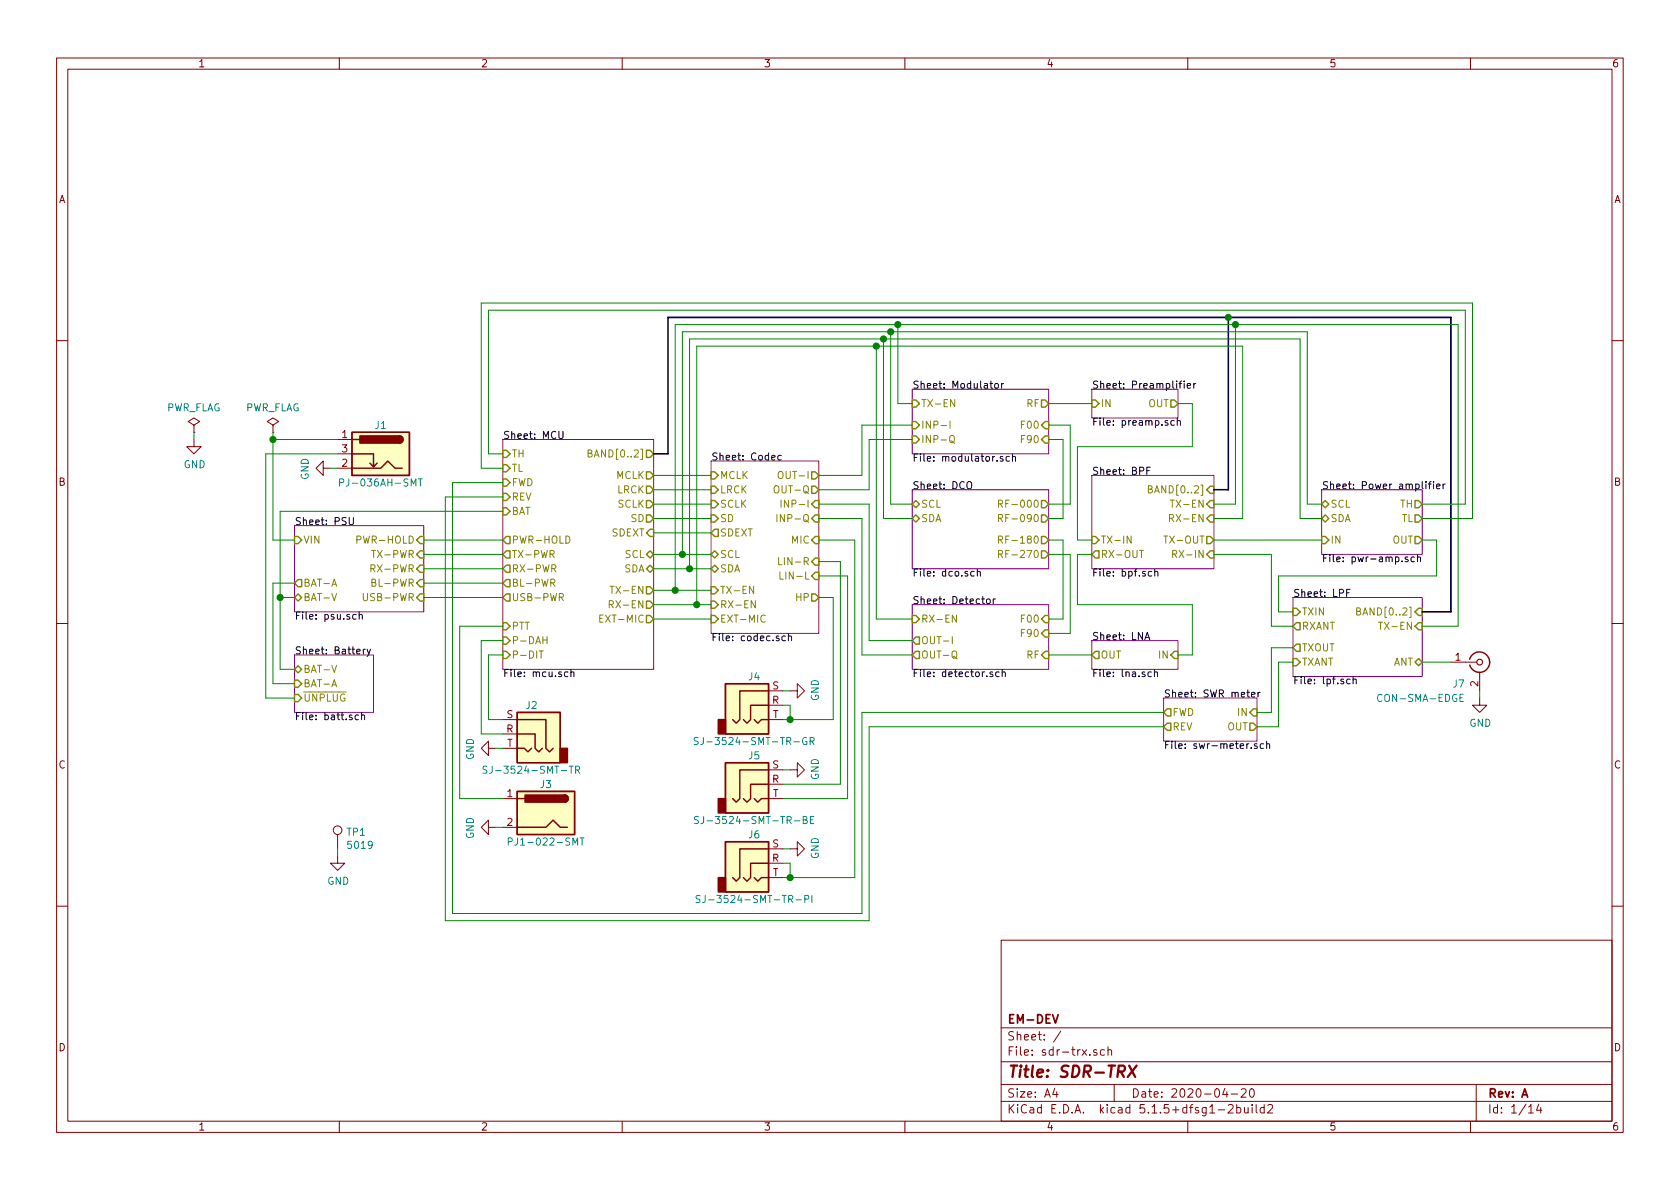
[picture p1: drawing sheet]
<svg xmlns="http://www.w3.org/2000/svg" width="297mm" height="210mm" viewBox="0 0 297 210" stroke-linecap="round" stroke-linejoin="round" font-family="sans-serif">
<g fill="none" stroke="#840000" stroke-width=".18">
<path d="M10 10.3h277v189.9h-277zM12 12.2h273v186.1h-273zM60 10.3v1.9M110 10.3v1.9M160 10.3v1.9M210 10.3v1.9M260 10.3v1.9M10 60.2h2M34.3 75.2l1-.7-1-.6-1 .6 1 .7v1.2M34.3 76.4h.1M34.3 77.7v1.3h1.3l-1.3 1.3-1.3-1.3h1.3M48.3 75.2l1-.7-1-.6-1.1 .6 1.1 .7v1.2"/>
<path d="M48.3 76.4h.1M59.7 77.7h2.5M285 60.2h2M57.1 82.8v-1.3l-1.2 1.3 1.2 1.3v-1.3h1.3M59.7 82.8h2.5M59.7 80.3h2.5M10 110.3h2M256.5 117.1h4.6M261.6 118.9v3.3M285 110.3h2M86.4 132.3v-1.2l-1.3 1.2 1.3 1.3v-1.3h1.2M88.9 127.2h2.5"/>
<path d="M88.9 129.8h2.5M88.9 132.3h2.5M135.9 124.7h2.5M135.9 122.2h2.5M135.9 127.2h2.5M135.9 138.7h2.5M135.9 136.1h2.5M139.7 122.2h1.3v-1.3l1.2 1.3-1.2 1.2v-1.2M139.7 136.1h1.3v-1.2l1.2 1.2-1.2 1.3v-1.3M261.6 123.4v1.3h1.3l-1.3 1.3-1.3-1.3h1.3M59.7 151.4v1.2h1.3l-1.3 1.3-1.3-1.3h1.3M59.7 147.6v2.5"/>
<path d="M86.4 146.3v-1.3l-1.3 1.3 1.3 1.3v-1.3h1.2M88.9 141.2h2.5M88.9 146.3h2.5M135.9 152.6h2.5M135.9 150.1h2.5M135.9 155.2h2.5M135.9 141.2h2.5M139.7 150.1h1.3v-1.3l1.2 1.3-1.2 1.3v-1.3M10 160.2h2M177 166.3h108v32h-108zM285 160.2h2M60 198.3v1.9"/>
<path d="M110 198.3v1.9M160 198.3v1.9M177 194.8h108M177 191.8h108M177 187.8h108M177 181.8h108M186.5 192.5l-.4 1h1M186.8 193v1M187.6 182.3l-1.3 2M193.9 185.7l-.4-.1-.2 .2 .1 .2 .5 .2v.3h-.6M195.3 185.7l-.5-.1-.2 .3v.6l.2 .1 .5-.1M195.9 185.7l.2-.1 .4 .1v.9"/>
<path d="M195.9 185.1v1.5M197 191.8v3M210 198.3v1.9M215.4 196.3h1.1M216.6 192.5l-.4 1h.9M216.9 193v1M217.2 195.5l.2-.2h.4l.2 .5-.9 1h.9M217.7 193.5h1.1M218.7 195.9l.4-.1 .3 .3-.1 .6h-.6M218.7 195.3v1.5M219.5 192.7l.2-.2h.3l.3 .2v.3v.2l-.9 .8h.9M220 195.8l.1 .9 .3 .1 .3-.1"/>
<path d="M220.7 195.8v1M221.1 192.6l.2-.1a.8 .8 0 0 1 .5 .8 .8 .8 0 0 1-.5 .7 1 1 0 0 1-.2-1.4zM221.4 195.3v.2M221.4 195.8v1M222.1 195.3v1.3l.2 .2M223.5 195.9l-.4-.1-.3 .3 .1 .6 .2 .1 .4-.1M223.5 195.3v1.5M224.2 195.5l.2-.2h.3l.3 .5-.9 1h.9M260 198.3v1.9M261 191.8v6.5M270.3 195.8l.4-.5v1.5M270.3 196.8h.8"/>
<path d="M272.1 195.2l-.4 1.1h.9M272.4 195.8v1"/>
<circle cx="59.7" cy="146.8" r=".76"/>
</g>
<path d="M199.6 188.4l1.1 2M201 188.4l-1.6 2" fill="none" stroke="#840000" stroke-width=".41"/>
<path d="M186.1 179.4l.5 1.5 .5-1.5" fill="none" stroke="#840000" stroke-width=".3"/>
<g fill="none" stroke="#840084" stroke-width=".18">
<path d="M88.9 77.7h26.7v40.7h-26.7zM161.3 68.8h24.1v11.5h-24.1zM193 68.8h15.3v5.1h-15.3zM52.1 93h22.8v15.2h-22.8zM125.7 81.5h19.1v30.5h-19.1zM161.3 86.6h24.1v14h-24.1zM193 84.1h21.6v16.5h-21.6zM233.7 86.6h17.8v11.4h-17.8zM52.1 115.8h13.9v10.2h-13.9zM161.3 106.9h24.1v11.5h-24.1zM193 113.3h15.3v5.1h-15.3zM228.6 105.7h22.9v13.9h-22.9z"/>
<path d="M205.7 123.4h16.5v7.7h-16.5z"/>
</g>
<g fill="none" stroke="#000" stroke-width=".18">
<path d="M98.8 76.3v1l.3 .2h.2l.2-.2v-1M175 67.8h.5M175.2 67.4v1.1l.3 .2M175.9 67.9l.2-.1 .4 .1v.5l-.1 .2-.3 .1-.2-.2zM177.1 67.8v.9M177.4 67.8l-.2 .1-.1 .1M207.6 74.4h-.3l-.3 .2 .1 .6h.5M208.2 74.5l.2-.1h.2l.1 .8M208.2 73.9v1.3M208.5 67.8h.4M208.9 67.4l-.3 .2v1.1M209.4 67.4v.1"/>
<path d="M209.4 67.8v.9M209.9 68.2l.6-.1v-.2l-.4-.1-.2 .2 .1 .6h.5M211.1 67.8v.9M211.4 67.8l-.2 .1-.1 .1M61.7 91.5v1.1l.3 .2 .4-.1 .1-.1v-1.1M138.1 80.6l-.3-.1-.3 .2 .1 .6h.5M171 85.3a.45 .45 0 0 1 .8 0 .92 .92 0 0 1-.3 1.1h-.4a1.07 1.07 0 0 1-.1-1.1zM177.3 80.8l-.3-.1-.2 .2 .1 .2 .4 .1v.3h-.5M178.5 80.8l-.4-.1-.2 .2 .1 .6h.5M179 80.8l.2-.1 .3 .1 .1 .8M179 80.3v1.3M202.8 83.2h.4"/>
<path d="M203.4 82.6h-.6v1.3M248.9 98.5h-.3l-.2 .2 .1 .2 .4 .1v.3h-.5M250.1 98.5h-.4l-.2 .2 .1 .6h.5M250.6 98.6l.2-.1h.3l.1 .8M250.6 98.1v1.2M252.1 85.2v.1M252.1 85.6v.8M252.6 85.6h.4M253 85.2l-.3 .1v1.1M253.5 85.2v.1M253.5 85.6v.8M254 86l.6-.1v-.3h-.4l-.2 .2 .1 .6h.5"/>
<path d="M255.1 85.6v.8M255.5 85.6l-.4 .2M63 108.7h-.4l-.2 .2 .1 .5h.5M63.5 108.8l.2-.1h.3l.1 .8M63.5 108.2v1.3M64.2 114.8v.8M64.6 114.8l-.3 .1-.1 .1M64.9 114.8l.3 .8M65.5 114.8l-.4 1.1-.2 .2M100.4 118.9l-.4-.1-.2 .2 .1 .6h.5M100.9 118.9l.2-.1 .3 .1 .1 .8M100.9 118.4v1.3"/>
<path d="M138.9 112.5h-.4l-.2 .2 .1 .6h.5M139.4 112.6l.2-.1h.3l.1 .8M139.4 112v1.3M172.2 101.1l-.3-.1-.3 .3 .2 .5h.4M172.8 101.2l.2-.2 .3 .1v.8M172.8 100.6v1.3M174.5 106l.2-.1 .3 .1 .1 .5-.1 .2-.3 .1-.2-.2zM175.5 118.9l-.3-.1-.2 .2 .1 .2 .4 .1v.3h-.5M175.6 105.9v.9M176 105.9l-.4 .2M176.7 118.9l-.4-.1-.3 .2 .2 .6h.5M177.2 118.9l.2-.1 .3 .1v.8"/>
<path d="M177.2 118.4v1.3M202.4 113.1l.4-1.3 .5 1.3M202.5 112.7h.6M203.6 118.9l-.4-.1-.2 .2 .1 .6h.5M203.6 101.1l-.3-.1-.3 .3 .1 .5h.5M204.1 118.9l.2-.1 .3 .1v.8M204.1 118.4v1.3M204.2 101.2l.1-.2 .3 .1 .1 .8M204.2 100.6v1.3M238.1 104.8h.4M238.7 104.2h-.6v1.3M239.2 119.7v1.2"/>
<path d="M63.4 126.5l-.4-.1-.2 .3 .1 .5h.5M63.9 126.6l.2-.2 .3 .1 .1 .8M63.9 126v1.3M221.2 132.2v.2M221.3 122.8l.6-.1-.1-.2-.3-.1-.2 .2v.6h.5M222.2 131.6l-.3-.1-.1 .2v.2l.4 .1v.3h-.4M222.4 122.4v.9M222.8 122.4l-.4 .3M223.4 131.6l-.4-.1-.2 .2 .1 .6h.5M224 131.6l.1-.1 .3 .1 .1 .8M224 131.1v1.3M238.7 120.1h-.4l-.2 .2 .1 .6h.5"/>
<path d="M239.2 120.2l.2-.1h.3l.1 .8"/>
</g>
<g fill="none" stroke="#848400" stroke-width=".18">
<path d="M166.4 75.3h1M168 77.2l.2-.2a.44 .44 0 0 1 .5 .4v.7l-.2 .2-.4-.1a1 1 0 0 1-.1-1zM168 74.5v1.2M168.1 78l.7 .4M168.8 70.7v1.2l-.7-1.2v1.2M63.1 95.4h.6l.1-.2v-.3l-.2-.1h-.5v1.3M65.7 97.3h.7M97.3 98l.6-.1 .1-.1-.1-.3-.2-.2h-.4v1.3M97.6 98l.4 .6M100.1 94.8a.64 .64 0 0 1 .7 .6 .64 .64 0 0 1-.7 .7zM104 80.2l.5-.1 .1-.2v-.2l-.6-.2v1.3h.5l.1-.1 .1-.3-.3-.2M136.9 86.1a.45 .45 0 0 1 .8 0 .88 .88 0 0 1-.3 1.1l-.3-.1a1.07 1.07 0 0 1-.2-1z"/>
<path d="M137.4 91v1.2M137.7 83.5l.2-.1a.45 .45 0 0 1 .6 .4v.4l-.2 .4h-.5a.92 .92 0 0 1-.1-1.1zM137.7 98.6v1.3h.6M138.1 88.4v1.3M139.4 88.4v1.3l-.7-1.3v1.3M176.6 89.1l.6-.1v-.4l-.2-.2h-.4v1.3M176.6 91.6h.6v-.5l-.2-.1h-.4v1.2M176.6 95.4h.6v-.5l-.2-.1h-.4v1.3M176.6 98l.6-.1v-.4l-.2-.2h-.4v1.3M176.9 89.1l.4 .6M176.9 91.6l.4 .6M176.9 95.4l.4 .7"/>
<path d="M176.9 98l.4 .6M200 94.8v1.3l-.7-1.3v1.3M201.5 97.3h.7M203 86.5h.6l.1-.2-.1-.3-.6-.1v1.3h.5l.2-.2 .1-.3-.3-.2M205.8 94.8h.7M206.8 91.6h.6l.1-.2-.1-.3-.1-.1h-.5v1.2M206.9 88.4h.7M207.1 91.6l.4 .6M207.3 98l.6-.1 .1-.4-.2-.2h-.5v1.3M207.6 98l.5 .6M58.7 103.7l.4-1.3 .4 1.3M58.7 104.9l.4 1.3 .4-1.3"/>
<path d="M58.7 117.6l.4 1.3 .4-1.3M58.8 103.3h.6M64.2 104.9v1.1l.3 .2h.3l.2-.2v-1.1M65.6 100.5h.6v-.5l-.1-.1h-.5v1.2M65.8 103h.5l.1-.2v-.3l-.6-.1v1.3h.4l.2-.1 .1-.4-.3-.2M95.3 115.1h.8M95.7 115.1v1.3M96 113.2h.7M96.7 112.6v1.2M97.4 103.1l.6-.1 .1-.2-.1-.3-.1-.1h-.5v1.3M97.6 100.5h.6l.1-.2-.1-.3-.2-.1h-.4v1.2M97.7 103.1l.4 .6"/>
<path d="M97.9 100.5l.4 .6M98.9 105.6l.7-.1v-.4l-.2-.2h-.5v1.3M99.2 105.6l.4 .6M106 109.4h.5M106.6 108.8h-.6v1.2h.6M107.7 106.9l.6-.1 .2-.2-.1-.3-.2-.1h-.5v1.3M107.8 103.7h.8M108 106.9l.5 .6M133.2 103.7v1.2l-.7-1.2v1.2M133.6 106.2v1.3l-.8-1.3v1.3M135.3 108.9a.6 .6 0 0 0-.8 .4 .6 .6 0 0 0 .6 .7l.2-.1M137.9 101.1v1.3h.6"/>
<path d="M168.4 115.3a.45 .45 0 0 1 .7 0 .88 .88 0 0 1-.2 1.1l-.4-.1a1.07 1.07 0 0 1-.1-1zM168.4 112.6v1.2M168.6 116.1l.6 .4M169.1 108.8v1.2l-.7-1.2v1.2M239.9 108.1l.5-.1 .1-.2v-.2l-.6-.1v1.3h.5l.1-.2 .1-.3-.3-.2M243.7 110h.8M58.7 121.5l.4-1.3 .4 1.3M58.8 121.1h.6"/>
</g>
<g fill="none" stroke="#848400" stroke-width=".25">
<path d="M88.9 79.6h.6l.7 .7-.7 .6h-.6zM114.3 79.6h.6l.7 .7-.7 .6h-.6zM161.3 70.7h.6l.7 .7-.7 .6h-.6zM161.3 74.5h.6l.7 .7-.7 .6h-.6zM161.3 77.1h.6l.7 .6-.7 .7h-.6zM184.1 70.7h.7l.6 .7-.6 .6h-.7zM184.8 77.1h.6v1.3h-.6l-.7-.7zM184.8 74.5h.6v1.3h-.6l-.7-.6zM193 70.7h.7l.6 .7-.6 .6h-.7zM207 70.7h.6l.7 .7-.7 .6h-.6zM52.1 94.9h.6l.6 .6-.6 .6h-.6zM74.3 97.4h.6v1.3h-.6l-.6-.7z"/>
<path d="M74.3 99.9h.6v1.3h-.6l-.6-.6zM74.3 94.9h.6v1.2h-.6l-.6-.6zM88.9 82.2h.6l.7 .6-.7 .6h-.6zM88.9 87.2h.6l.7 .7-.7 .6h-.6zM88.9 84.7h.6l.7 .6-.7 .7h-.6zM88.9 89.8h.6l.7 .6-.7 .7h-.6zM88.9 95.5l.6-.6h.7v1.2h-.7zM89.5 97.4h.7v1.3h-.7l-.6-.7zM89.5 99.9h.7v1.3h-.7l-.6-.6zM114.3 91.1h.6l.7 .6-.7 .6h-.6zM114.3 86h.6l.7 .6-.7 .6h-.6zM114.3 88.5h.6l.7 .6-.7 .7h-.6z"/>
<path d="M114.3 83.4h.6l.7 .7-.7 .6h-.6zM114.9 97.4l.7 .6-.7 .7-.6-.7zM114.9 93.6h.7v1.3h-.7l-.6-.7zM125.7 83.4h.7l.6 .7-.6 .6h-.7zM125.7 88.5h.7l.6 .6-.6 .7h-.7zM125.7 91.1h.7l.6 .6-.6 .6h-.7zM125.7 86h.7l.6 .6-.6 .6h-.7zM126.4 97.4l.6 .6-.6 .7-.7-.7zM126.4 93.6h.6v1.3h-.6l-.7-.7zM143.5 83.4h.6l.7 .7-.7 .6h-.6zM143.5 86h.6l.7 .6-.7 .6h-.6zM144.1 94.9h.7v1.2h-.7l-.6-.6z"/>
<path d="M144.1 88.5h.7v1.3h-.7l-.6-.7zM144.1 91.1h.7v1.2h-.7l-.6-.6zM144.1 98.7h.7v1.2h-.7l-.6-.6zM161.3 89.1l.6-.6 .7 .6-.7 .7zM161.9 91.1l.7 .6-.7 .6-.6-.6zM184.1 88.5h.7l.6 .6-.6 .7h-.7zM184.1 91.1h.7l.6 .6-.6 .6h-.7zM184.1 94.9h.7l.6 .6-.6 .6h-.7zM184.1 97.4h.7l.6 .6-.6 .7h-.7zM193 94.9h.7l.6 .6-.6 .6h-.7zM193.7 97.4h.6v1.3h-.6l-.7-.7zM213.4 94.9h.6l.6 .6-.6 .6h-.6z"/>
<path d="M214 97.4h.6v1.3h-.6l-.6-.7zM214 88.5h.6v1.3h-.6l-.6-.7zM214 91.1h.6v1.2h-.6l-.6-.6zM214 86h.6v1.2h-.6l-.6-.6zM233.7 94.9h.6l.6 .6-.6 .6h-.6zM233.7 91.7l.6-.6 .6 .6-.6 .6zM234.3 88.5l.6 .6-.6 .7-.6-.7zM250.2 94.9h.6l.7 .6-.7 .6h-.6zM250.2 88.5h.6l.7 .6-.7 .7h-.6zM250.2 91.1h.6l.7 .6-.7 .6h-.6zM52.1 105.7l.6-.7 .6 .7-.6 .6zM52.1 118.4l.6-.7 .6 .7-.6 .6z"/>
<path d="M52.7 102.5h.6v1.3h-.6l-.6-.7zM74.3 102.5h.6v1.3h-.6l-.6-.7zM74.3 105h.6v1.3h-.6l-.6-.6zM88.9 105.7l.6-.7h.7v1.3h-.7zM88.9 110.1h.6l.7 .6-.7 .7h-.6zM88.9 112.6h.6l.7 .7-.7 .6h-.6zM88.9 115.2h.6l.7 .6-.7 .7h-.6zM89.5 102.5h.7v1.3h-.7l-.6-.7zM114.3 100.6l.6-.7 .7 .7-.7 .6zM114.3 108.8h.6l.7 .7-.7 .6h-.6zM114.3 106.3h.6l.7 .6-.7 .7h-.6zM114.3 103.8h.6l.7 .6-.7 .6h-.6z"/>
<path d="M125.7 100.6l.7-.7 .6 .7-.6 .6zM125.7 103.8h.7l.6 .6-.6 .6h-.7zM125.7 106.3h.7l.6 .6-.6 .7h-.7zM125.7 108.8h.7l.6 .7-.6 .6h-.7zM143.5 105h.6l.7 .7-.7 .6h-.6zM144.1 101.2h.7v1.3h-.7l-.6-.7zM161.3 108.8h.6l.7 .7-.7 .6h-.6zM161.9 115.2h.7v1.3h-.7l-.6-.7zM161.9 112.6h.7v1.3h-.7l-.6-.6zM184.8 115.2h.6v1.3h-.6l-.7-.7zM184.8 111.4h.6v1.2h-.6l-.7-.6zM184.8 108.8h.6v1.3h-.6l-.7-.6z"/>
<path d="M193.7 115.2h.6v1.3h-.6l-.7-.7zM207 115.8l.6-.6h.7v1.3h-.7zM228.6 107.6h.6l.7 .6-.7 .6h-.6zM228.6 116.5h.6l.7 .6-.7 .6h-.6zM229.2 113.9h.7v1.3h-.7l-.6-.7zM229.2 110.1h.7v1.3h-.7l-.6-.7zM250.2 108.2l.6-.6h.7v1.2h-.7zM250.2 117.1l.6-.6 .7 .6-.7 .6zM250.8 110.1h.7v1.3h-.7l-.6-.7zM52.1 122.8h.6l.6 .6-.6 .7h-.6zM52.1 120.3h.6l.6 .6-.6 .6h-.6zM206.4 125.3h.6v1.3h-.6l-.7-.6z"/>
<path d="M206.4 127.9h.6v1.3h-.6l-.7-.7zM221 127.9h.6l.6 .6-.6 .7h-.6zM221.6 125.3h.6v1.3h-.6l-.6-.6z"/>
</g>
<g fill="#ffffc2" stroke="#ffffc2" stroke-width=".18">
<path d="M62.2 76.4h10.2v7.7h-10.2z"/>
<path d="M128.3 148.8h7.6v8.9h-7.6z"/>
<path d="M128.3 120.9h7.6v8.9h-7.6z"/>
<path d="M91.4 126h7.7v8.9h-7.7z"/>
<path d="M128.3 134.9h7.6v8.9h-7.6z"/>
<path d="M91.4 139.9h10.2v7.7h-10.2z"/>
</g>
<g fill="none" stroke="#840000" stroke-width=".25">
<path d="M62.2 76.4h10.2v7.7h-10.2zM62.2 77.7h1.3M70.6 77.1a.63 .63 0 0 1 .6 .6 .63 .63 0 0 1-.6 .7M62.2 80.3h3.8v2.2l.7-.6M62.2 82.8h5.1l1.3-1.3 1.2 1.3h1.3M65.4 81.9l.6 .6M259.8 116.6a1.8 1.8 0 0 1 2-1.3 1.8 1.8 0 0 1 1.6 1.8M263.4 117.1a1.8 1.8 0 0 1-1.5 1.8 1.8 1.8 0 0 1-2-1.3M91.4 126h7.7v8.9h-7.7zM91.4 139.9h10.2v7.7h-10.2zM91.4 132.3h1.3l.6 .7 .7-.7M91.4 129.8h3.2v2.5l.6 .7 .7-.7"/>
<path d="M91.4 127.2h5.1v5.1l.7 .7 .6-.7M128.3 120.9h7.6v8.9h-7.6zM128.3 134.9h7.6v8.9h-7.6zM133.3 127.2l.7 .7 .6-.7h1.3M135.9 124.7h-3.2v2.5l-.6 .7-.7-.7M135.9 122.2h-5.1v5l-.6 .7-.7-.7M135.9 138.7h-3.2v2.5l-.6 .7-.7-.7M135.9 136.1h-5.1v5.1l-.6 .7-.7-.7M91.4 146.3h5.1l1.3-1.3 1.3 1.3h1.2M91.4 141.2h1.3M99.8 140.6a.63 .63 0 0 1 .7 .6 .63 .63 0 0 1-.7 .7M128.3 148.8h7.6v8.9h-7.6z"/>
<path d="M133.3 155.2l.7 .6 .6-.6h1.3M133.3 141.2l.7 .7 .6-.7h1.3M135.9 152.6h-3.2v2.6l-.6 .6-.7-.6M135.9 150.1h-5.1v5.1l-.6 .6-.7-.6"/>
</g>
<g fill="#840000" stroke="#840000" stroke-width=".25">
<path d="M70.6 77.1a.63 .63 0 0 1 .6 .6 .63 .63 0 0 1-.6 .7z"/>
<path d="M63.6 77.1h7v1.3h-7z"/>
<path d="M127 155.2h1.3v2.5h-1.3z"/>
<path d="M127 127.2h1.3v2.6h-1.3z"/>
<path d="M99.1 132.3h1.2v2.6h-1.2z"/>
<path d="M127 141.2h1.3v2.6h-1.3z"/>
<path d="M99.8 140.6a.63 .63 0 0 1 .7 .6 .63 .63 0 0 1-.7 .7z"/>
<path d="M92.8 140.6h7v1.3h-7z"/>
</g>
<g fill="none" stroke="#008484" stroke-width=".18">
<path d="M60 85.3h.7l.1-.2-.1-.3-.2-.1h-.5v1.2M74 84.7h.7M74.3 84.7v1.2M86.1 135.6l-.5-.1-.2 .1 .1 .4 .6 .3v.2l-.2 .2h-.5M101.8 136.1h.6v-.5l-.1-.1h-.5v1.2M102.1 136.1l.4 .6M123.4 130.5l-.4-.1-.2 .1v.5l.6 .2v.2l-.2 .3-.5-.1M124.4 130.4v.9a.39 .39 0 0 1-.5 .4M142.6 130.5a.59 .59 0 0 0-.7 .5 .59 .59 0 0 0 .7 .6l.1-.5h-.3M143.2 131.1l.6-.1 .1-.5-.2-.1h-.5v1.3M143.5 131.1l.4 .6M244.3 122.9a.51 .51 0 0 0-.6 0 .51 .51 0 0 0-.1 .6 .46 .46 0 0 0 .2 .5 .46 .46 0 0 0 .5-.1"/>
<path d="M258.7 122.8h-.6v1.2h.6M89.9 148.8h.6v-.5l-.2-.1h-.4v1.2M102.6 148.2h.7M102.9 148.2v1.2M123.5 144.4h-.5l-.2 .1v.4l.6 .2 .1 .3-.2 .2h-.5M123.8 158.4l-.5-.1-.2 .2v.3l.6 .3 .1 .3-.3 .2h-.4M124.4 144.4v.9a.39 .39 0 0 1-.5 .3M124.7 158.3v1a.39 .39 0 0 1-.5 .3M142 145l.6-.1v-.4l-.6-.1v1.2h.5l.2-.2v-.2l-.3-.2M142.3 159l.6-.1 .1-.4-.2-.2h-.5v1.3M143.3 145h.4M143.6 158.3v1.3"/>
<path d="M143.9 144.4h-.6v1.2h.6"/>
</g>
<circle cx="261.6" cy="117.1" r=".51" fill="none" stroke="#840000" stroke-width=".2"/>
<path d="M217.2 56.1v30.5h-2.6M115.6 80.3h2.5v-24.2h138.4v52.1h-5" fill="none" stroke="#000084" stroke-width=".3"/>
<g fill="none" stroke="#008400" stroke-width=".18">
<path d="M156.2 59.9v31.8h5.1M157.5 58.7v30.4h3.8M158.7 57.4v14h2.6M218.4 57.4v31.7h-3.8M34.3 76.4v1.3M48.3 76.4v19.1h3.8M48.3 77.7h11.4M154.9 61.2v48.3h6.4M161.3 75.2h-8.9v8.9h-7.6M161.3 77.7h-7.6v8.9h-8.9M185.4 75.2h3.8v13.9h-3.8M185.4 77.7h2.6v14h-2.6"/>
<path d="M185.4 71.4h7.6M208.3 71.4h2.5v7.6h-20.3v16.5h2.5M58.4 82.8h1.3M59.7 80.3h-12.7v43.1h5.1M74.9 98h14M74.9 95.5h14M88.9 82.8h-3.8v-29.2h175.2v38.1h-8.8M88.9 80.3h-2.5v-25.4h172.7v34.2h-7.6M88.9 90.4h-39.4v28h2.6M88.9 85.3h-8.9v76.2h72.4v-35.5h53.3M88.9 87.9h-10.2v74.9h75v-34.3h52M115.6 89.1h10.1"/>
<path d="M115.6 91.7h10.1M115.6 84.1h10.1M115.6 86.6h10.1M115.6 94.2h10.1M115.6 98h10.1M144.8 89.1h8.9v24.2h7.6M144.8 91.7h7.6v24.1h8.9M144.8 95.5h6.3v59.7h-12.7M144.8 99.3h3.8v39.4h-10.2M185.4 95.5h2.6v14h-2.6M185.4 98h3.8v14h-3.8M193 98h-2.5v8.9h20.3v8.9h-2.5"/>
<path d="M214.6 91.7h5.1v-30.5h-96.5v45.7M214.6 98h10.2v12.7h3.8M214.6 95.5h19.1M233.7 89.1h-2.6v-30.4h-110.5v39.3M233.7 91.7h-3.8v-31.8h-108v40.7M251.5 95.5h2.5v6.3h-27.9v6.4h2.5M49.5 105.7h2.6M52.1 103.1h-3.8v17.8h3.8M74.9 100.6h14M74.9 103.1h14M74.9 105.7h14M88.9 113.3h-3.8v16.5h3.8"/>
<path d="M88.9 115.8h-2.5v11.4h2.5M88.9 110.7h-7.6v30.5h7.6M115.6 106.9h10.1M115.6 109.5h10.1M115.6 104.4h10.1M115.6 100.6h10.1M119.4 104.4v-47h138.4v53.3h-6.3M144.8 105.7h2.5v21.5h-8.9M144.8 101.8h5.1v39.4h-11.5M185.4 115.8h7.6M228.6 114.5h-3.8v11.5h-2.6M228.6 117.1h-2.5v11.4h-3.9"/>
<path d="M251.5 117.1h5M87.6 132.3h1.3M138.4 122.2h1.3M138.4 124.7h1.3v2.5M138.4 136.1h1.3M261.6 122.2v1.2M59.7 150.1v1.3M87.6 146.3h1.3M138.4 152.6h1.3v2.6M138.4 150.1h1.3"/>
</g>
<g fill="#008400" stroke="#008400" stroke-width=".25">
<circle cx="157.5" cy="58.7" r=".51"/>
<circle cx="158.8" cy="57.4" r=".51"/>
<circle cx="139.7" cy="127.2" r=".51"/>
<circle cx="48.3" cy="77.7" r=".51"/>
<circle cx="120.7" cy="98" r=".51"/>
<circle cx="156.2" cy="59.9" r=".51"/>
<circle cx="49.5" cy="105.7" r=".51"/>
<circle cx="121.9" cy="100.6" r=".51"/>
<circle cx="154.9" cy="61.2" r=".51"/>
<circle cx="139.7" cy="155.2" r=".51"/>
<circle cx="119.4" cy="104.4" r=".51"/>
<circle cx="217.2" cy="56.1" r=".51"/>
<circle cx="218.4" cy="57.4" r=".51"/>
<circle cx="123.2" cy="106.9" r=".51"/>
</g>
<text font-size="2.8" fill="#840000" x="178" y="190.5">Title: SDR-TRX</text>
<g font-size="2.1" fill="#840000">
<text x="178" y="184">Sheet: /</text>
<text x="178" y="181">EM-DEV</text>
<text x="178" y="186.7">File: sdr-trx.sch</text>
<text x="178" y="196.9">KiCad E.D.A. kicad 5.1.5+dfsg1-2build2</text>
<text x="178" y="194.1">Size: A4</text>
<text x="200" y="194.1">Date: 2020-04-20</text>
<text x="263" y="194.1">Rev: A</text>
<text x="263" y="196.9">Id: 1/14</text>
</g>
<g font-size="1.8" fill="#840000">
<text x="35" y="11.9">1</text>
<text x="85" y="11.9">2</text>
<text x="135" y="11.9">3</text>
<text x="185" y="11.9">4</text>
<text x="235" y="11.9">5</text>
<text x="285" y="11.9">6</text>
<text x="10.4" y="35.9">A</text>
<text x="285.4" y="35.9">A</text>
<text x="60.5" y="77.5">1</text>
<text x="60.5" y="82.5">2</text>
<text x="60.5" y="80">3</text>
<text x="10.4" y="85.9">B</text>
<text x="285.4" y="85.9">B</text>
<text x="257.3" y="116.8">1</text>
<text x="136.5" y="124.5">R</text>
<text x="136.6" y="121.9">S</text>
<text x="261.4" y="121.4" transform="rotate(-90 261.4 121.4)">2</text>
<text x="89.5" y="129.5">R</text>
<text x="89.6" y="127">S</text>
<text x="136.6" y="127">T</text>
<text x="10.4" y="135.9">C</text>
<text x="89.6" y="132.1">T</text>
<text x="136.6" y="135.9">S</text>
<text x="285.4" y="135.9">C</text>
<text x="89.7" y="141">1</text>
<text x="136.5" y="138.4">R</text>
<text x="136.6" y="141">T</text>
<text x="89.7" y="146">2</text>
<text x="136.6" y="149.9">S</text>
<text x="136.5" y="152.4">R</text>
<text x="136.6" y="154.9">T</text>
<text x="10.4" y="185.9">D</text>
<text x="285.4" y="185.9">D</text>
<text x="35" y="199.9">1</text>
<text x="85" y="199.9">2</text>
<text x="135" y="199.9">3</text>
<text x="185" y="199.9">4</text>
<text x="235" y="199.9">5</text>
<text x="285" y="199.9">6</text>
</g>
<g font-size="1.8">
<text x="161.3" y="68.7">Sheet: Modulator</text>
<text x="193" y="68.7">Sheet: Preamplifier</text>
<text x="88.9" y="77.6">Sheet: MCU</text>
<text x="193" y="75.3">File: preamp.sch</text>
<text x="125.7" y="81.4">Sheet: Codec</text>
<text x="161.3" y="81.6">File: modulator.sch</text>
<text x="193" y="84">Sheet: BPF</text>
<text x="161.3" y="86.5">Sheet: DCO</text>
<text x="233.7" y="86.5">Sheet: Power amplifier</text>
<text x="52.1" y="92.9">Sheet: PSU</text>
<text x="161.3" y="101.9">File: dco.sch</text>
<text x="193" y="101.9">File: bpf.sch</text>
<text x="233.7" y="99.4">File: pwr-amp.sch</text>
<text x="161.3" y="106.8">Sheet: Detector</text>
<text x="228.6" y="105.6">Sheet: LPF</text>
<text x="52.1" y="109.6">File: psu.sch</text>
<text x="125.7" y="113.4">File: codec.sch</text>
<text x="193" y="113.2">Sheet: LNA</text>
<text x="52.1" y="115.7">Sheet: Battery</text>
<text x="88.9" y="119.7">File: mcu.sch</text>
<text x="161.3" y="119.7">File: detector.sch</text>
<text x="193" y="119.7">File: lna.sch</text>
<text x="205.7" y="123.3">Sheet: SWR meter</text>
<text x="228.6" y="121">File: lpf.sch</text>
<text x="52.1" y="127.3">File: batt.sch</text>
<text x="205.7" y="132.4">File: swr-meter.sch</text>
</g>
<g font-size="1.8" fill="#008484">
<text x="29.3" y="72.7">PWR_FLAG</text>
<text x="43.3" y="72.7">PWR_FLAG</text>
<text x="66.3" y="75.9">J1</text>
<text x="32.5" y="82.8">GND</text>
<text x="54.6" y="84.9" transform="rotate(-90 54.6 84.9)">GND</text>
<text x="61" y="86">PJ-036AH-SMT</text>
<text x="93" y="125.4">J2</text>
<text x="132.4" y="120.3">J4</text>
<text x="144.8" y="124" transform="rotate(-90 144.8 124)">GND</text>
<text x="244.1" y="124.1">CON-SMA-EDGE</text>
<text x="256.9" y="121.6">J7</text>
<text x="124.8" y="131.7">SJ-3524-SMT-TR-GR</text>
<text x="259.8" y="128.5">GND</text>
<text x="83.8" y="134.4" transform="rotate(-90 83.8 134.4)">GND</text>
<text x="87" y="136.8">SJ-3524-SMT-TR</text>
<text x="132.4" y="134.3">J5</text>
<text x="144.8" y="138" transform="rotate(-90 144.8 138)">GND</text>
<text x="95.6" y="139.4">J3</text>
<text x="61.3" y="147.8">TP1</text>
<text x="83.8" y="148.4" transform="rotate(-90 83.8 148.4)">GND</text>
<text x="91" y="149.5">PJ1-022-SMT</text>
<text x="124.9" y="145.7">SJ-3524-SMT-TR-BE</text>
<text x="132.4" y="148.3">J6</text>
<text x="61.7" y="150.1">5019</text>
<text x="144.8" y="151.9" transform="rotate(-90 144.8 151.9)">GND</text>
<text x="57.9" y="156.5">GND</text>
<text x="125.2" y="159.7">SJ-3524-SMT-TR-PI</text>
</g>
<g font-size="1.8" fill="#848400">
<text x="162.8" y="72">TX-EN</text>
<text x="162.8" y="75.8">INP-I</text>
<text x="180.8" y="75.8">F00</text>
<text x="181.5" y="72">RF</text>
<text x="194.6" y="72">IN</text>
<text x="203" y="72">OUT</text>
<text x="90.4" y="80.9">TH</text>
<text x="90.4" y="83.4">TL</text>
<text x="104.8" y="80.9">BAND[0..2]</text>
<text x="162.8" y="78.4">INP-Q</text>
<text x="180.8" y="78.4">F90</text>
<text x="90.4" y="88.5">REV</text>
<text x="90.4" y="86">FWD</text>
<text x="108.9" y="84.7">MCLK</text>
<text x="109.1" y="87.2">LRCK</text>
<text x="109.2" y="89.8">SCLK</text>
<text x="127.3" y="84.7">MCLK</text>
<text x="127.3" y="89.8">SCLK</text>
<text x="127.3" y="87.2">LRCK</text>
<text x="137.6" y="87.2">OUT-Q</text>
<text x="138.4" y="84.7">OUT-I</text>
<text x="139.2" y="89.8">INP-I</text>
<text x="162.8" y="89.8">SCL</text>
<text x="178" y="89.8">RF-000</text>
<text x="203.9" y="87.2">BAND[0..2]</text>
<text x="207.8" y="89.8">TX-EN</text>
<text x="235.2" y="89.8">SCL</text>
<text x="247.6" y="89.8">TH</text>
<text x="90.4" y="91.1">BAT</text>
<text x="108.2" y="94.9">SDEXT</text>
<text x="111.6" y="92.3">SD</text>
<text x="127.3" y="92.3">SD</text>
<text x="127.3" y="94.9">SDEXT</text>
<text x="138.4" y="92.3">INP-Q</text>
<text x="162.8" y="92.3">SDA</text>
<text x="178" y="92.3">RF-090</text>
<text x="207.6" y="92.3">RX-EN</text>
<text x="235.2" y="92.3">SDA</text>
<text x="247.8" y="92.3">TL</text>
<text x="53.6" y="96.1">VIN</text>
<text x="63.7" y="96.1">PWR-HOLD</text>
<text x="66.2" y="101.2">RX-PWR</text>
<text x="66.4" y="98.7">TX-PWR</text>
<text x="90.4" y="98.7">TX-PWR</text>
<text x="90.4" y="101.2">RX-PWR</text>
<text x="90.4" y="96.1">PWR-HOLD</text>
<text x="110.3" y="101.2">SDA</text>
<text x="110.5" y="98.7">SCL</text>
<text x="127.3" y="98.7">SCL</text>
<text x="127.3" y="101.2">SDA</text>
<text x="138.5" y="99.9">LIN-R</text>
<text x="140" y="96.1">MIC</text>
<text x="178" y="96.1">RF-180</text>
<text x="178" y="98.7">RF-270</text>
<text x="194.6" y="98.7">RX-OUT</text>
<text x="194.6" y="96.1">TX-IN</text>
<text x="206.5" y="96.1">TX-OUT</text>
<text x="208.3" y="98.7">RX-IN</text>
<text x="235.2" y="96.1">IN</text>
<text x="246.2" y="96.1">OUT</text>
<text x="53.6" y="103.8">BAT-A</text>
<text x="53.6" y="106.3">BAT-V</text>
<text x="64.9" y="106.3">USB-PWR</text>
<text x="66.3" y="103.8">BL-PWR</text>
<text x="90.4" y="106.3">USB-PWR</text>
<text x="90.4" y="103.8">BL-PWR</text>
<text x="108.5" y="107.6">RX-EN</text>
<text x="108.7" y="105">TX-EN</text>
<text x="127.3" y="105">TX-EN</text>
<text x="127.3" y="107.6">RX-EN</text>
<text x="138.7" y="102.5">LIN-L</text>
<text x="140.8" y="106.3">HP</text>
<text x="90.4" y="111.4">PTT</text>
<text x="90.4" y="113.9">P-DAH</text>
<text x="106.8" y="110.1">EXT-MIC</text>
<text x="127.3" y="110.1">EXT-MIC</text>
<text x="162.8" y="110.1">RX-EN</text>
<text x="162.8" y="113.9">OUT-I</text>
<text x="180.8" y="112.6">F90</text>
<text x="180.8" y="110.1">F00</text>
<text x="230.1" y="108.8">TXIN</text>
<text x="230.1" y="111.4">RXANT</text>
<text x="240.7" y="108.8">BAND[0..2]</text>
<text x="244.6" y="111.4">TX-EN</text>
<text x="53.6" y="119">BAT-V</text>
<text x="90.4" y="116.5">P-DIT</text>
<text x="162.8" y="116.5">OUT-Q</text>
<text x="181.5" y="116.5">RF</text>
<text x="194.6" y="116.5">OUT</text>
<text x="205" y="116.5">IN</text>
<text x="230.1" y="115.2">TXOUT</text>
<text x="230.1" y="117.7">TXANT</text>
<text x="246.3" y="117.7">ANT</text>
<text x="53.6" y="124.1">UNPLUG</text>
<text x="53.6" y="121.5">BAT-A</text>
<text x="207.3" y="126.6">FWD</text>
<text x="207.3" y="129.2">REV</text>
<text x="217" y="129.2">OUT</text>
<text x="218.9" y="126.6">IN</text>
</g>
</svg>
